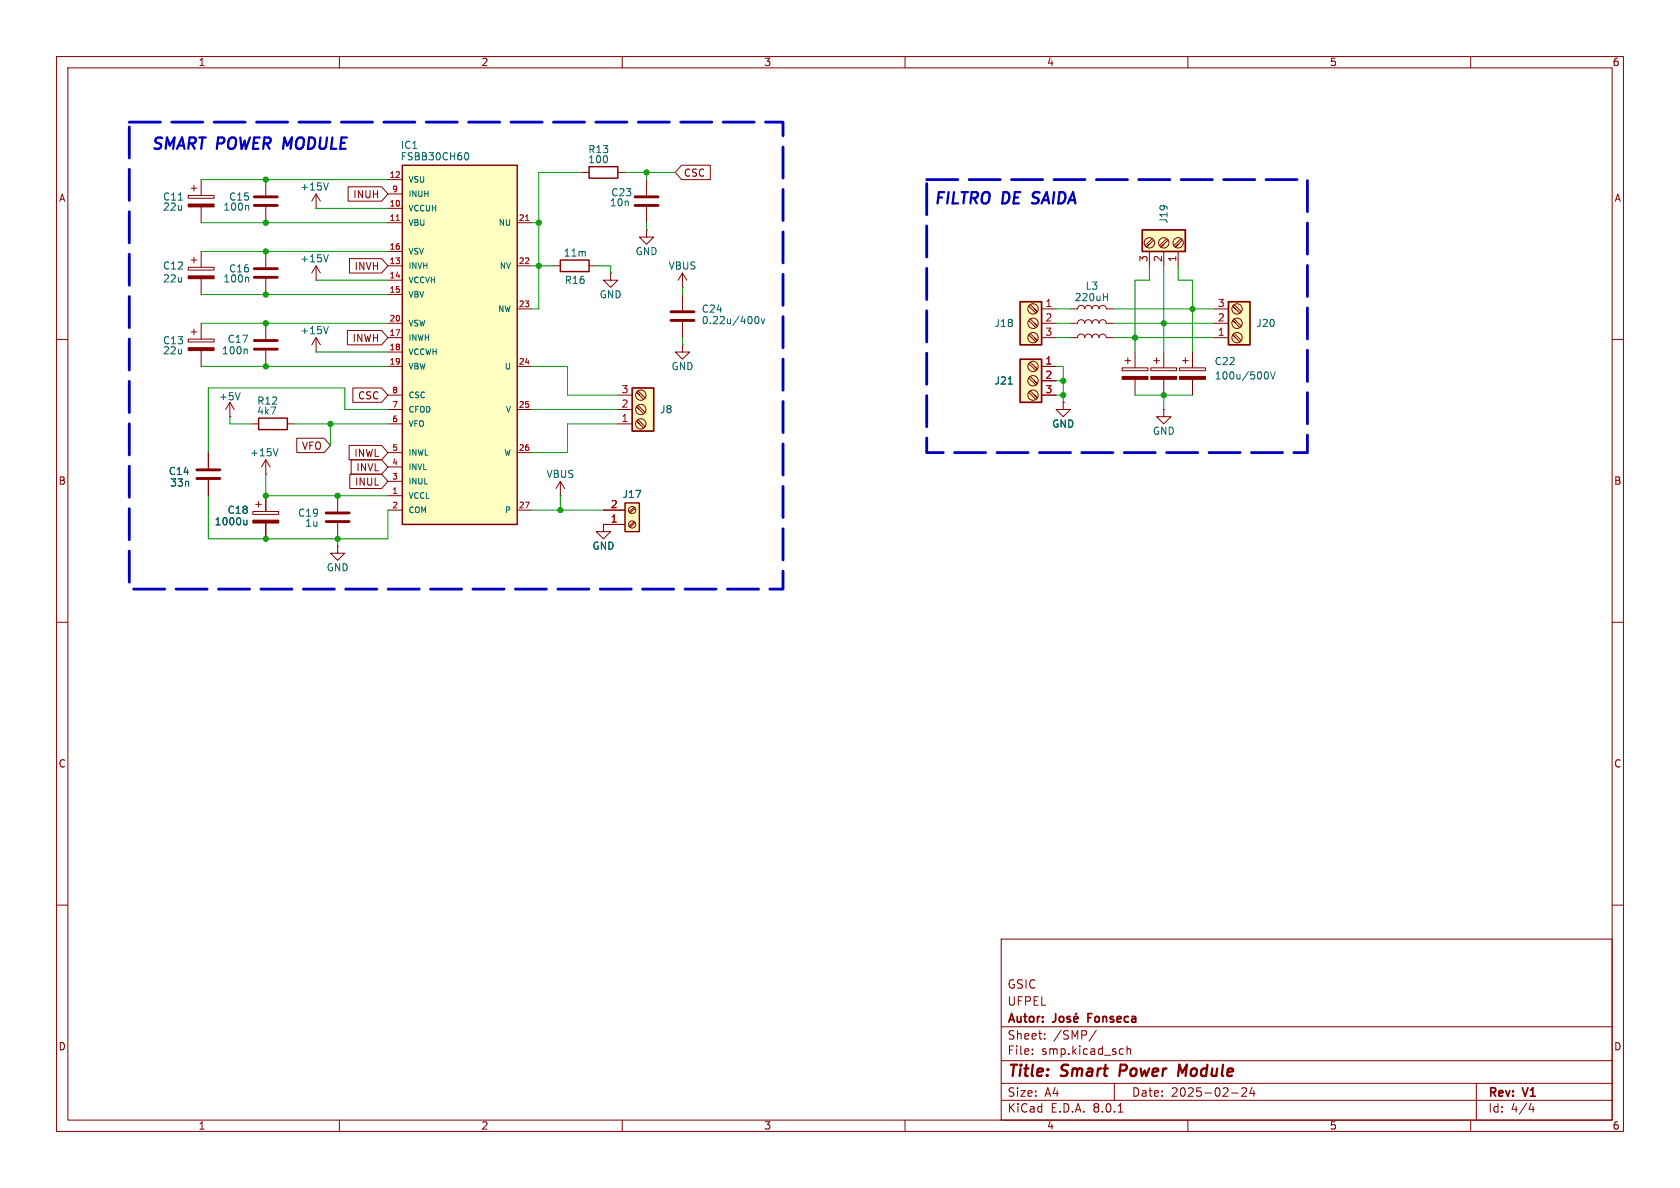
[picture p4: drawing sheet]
<svg xmlns="http://www.w3.org/2000/svg" width="297mm" height="210mm" viewBox="0 0 297 210" stroke-linecap="round" stroke-linejoin="round" font-family="sans-serif">
<g fill="none" stroke="#840000" stroke-width=".18">
<path d="M10 10h277v190h-277zM12 12h273v186h-273zM60 10v2M110 10v2M160 10v2M210 10v2M260 10v2M114.3 31.8v2.7M114.3 36.6v2.8M10 60h2M120.6 50.8h.1M120.6 48.3v2.5"/>
<path d="M120.6 52.1v2.8M120.6 56.9v2.8M120.6 48.3l-.7 1.2M120.6 48.3l.8 1.2M285 60h2M59.7 96.5v1.3h1.3l-1.3 1.3-1.3-1.3h1.3M59.7 96.5h.1M59.7 87.6v2.8M59.7 92.5v2.8M106.7 92.7v1.3h1.2l-1.2 1.3-1.3-1.3h1.3M106.7 92.7h.1M10 110h2"/>
<path d="M285 110h2M10 160h2M285 160h2M177 166h108v32h-108zM60 198v2M110 198v2M160 198v2M177 194.5h108M177 191.5h108M177 187.5h108M177 181.5h108M182.5 186.3v.1"/>
<path d="M182.5 185.5v.1M184.7 183.6v.1M184.7 182.8v.1M193.8 182.1l-1.3 2M197 191.5v3M197.7 196.6h.8M198.5 185.4l.1 .1M198.6 186.3l-.1 .1M199.2 184.9v1.5M199.2 185.5l.3-.1 .3 .1 .1 .9M210 198v2M217.7 193.2h1.2"/>
<path d="M219.5 192.4l.6-.1 .2 .1 .1 .3-.9 1.1h.9M221.3 192.2l-.3 1.1h.9M221.7 192.8v1M260 198v2M261 191.5v6.5M270.7 195l-.4 1.1h.9M271 195.6v1"/>
</g>
<path d="M198.1 188.2l-.2 2M209.8 188.2l-.8 1.4-.5-1.4-.2 2" fill="none" stroke="#840000" stroke-width=".4"/>
<path d="M186.6 179.2v1.1a.48 .48 0 0 1-.5 .4M187.3 179.8l.3-.1 .4 .1 .1 .6-.2 .2-.3 .1-.3-.2zM189.2 179.8l-.4-.1-.2 .2 .1 .2 .5 .2v.3h-.6M190.3 179.1l-.2 .2M192.3 179.9h.5M193.1 179.2h-.8v1.5M189.8 180.2l.8-.2-.1-.2-.4-.1-.3 .2 .1 .7h.6" fill="none" stroke="#840000" stroke-width=".3"/>
<path d="M112.3 36.3h4M112.3 34.8h4M118.6 56.6h4.1M118.6 55.1h4.1M57.7 92.2h4M57.7 90.7h4" fill="none" stroke="#840000" stroke-width=".51"/>
<path d="M133.6 56.1l.1-.1a.68 .68 0 0 1 .5 .6 .68 .68 0 0 1-.5 .6l-.1-.1-.2-.4zM134.6 56.4l.3 .8 .3-.8" fill="none" stroke="#006464" stroke-width=".18"/>
<path d="M71.1 29.2h20.3v63.5h-20.3z" fill="#ffffc2"/>
<path d="M71.1 29.2h20.3v63.5h-20.3z" fill="none" stroke="#840000" stroke-width=".25"/>
<g fill="none" stroke="#840000" stroke-width=".18">
<path d="M55.9 36.8h.1M55.9 34.3l-.8 1.3M55.9 34.3v2.5M55.9 34.3l.7 1.3M68.6 36.8h2.5M68.6 39.4h2.5M68.6 31.8h2.5M68.6 34.3h2.5M91.4 39.4h2.6M47 44.5v2.7M47 49.3v2.8M47 57.2v2.7"/>
<path d="M55.9 49.5h.1M55.9 47v2.5M55.9 59.7v2.5M55.9 59.7l-.8 1.3M55.9 59.7l.7 1.3M55.9 47l-.8 1.3M55.9 47l.7 1.3M68.6 47h2.5M68.6 49.5h2.5M68.6 52.1h2.5M68.6 44.5h2.5M68.6 59.7h2.5"/>
<path d="M68.6 57.2h2.5M91.4 47h2.6M91.4 54.6h2.6M47 62v2.8M55.9 62.2h.1M68.6 62.2h2.5M68.6 64.8h2.5M68.6 72.4h2.5M68.6 74.9h2.5M68.6 69.9h2.5M91.4 64.8h2.6M91.4 72.4h2.6"/>
<path d="M68.6 87.6h2.5M68.6 90.2h2.5M68.6 80h2.5M68.6 85.1h2.5M68.6 82.6h2.5M91.4 90.2h2.6M91.4 80h2.6"/>
</g>
<path d="M70 39h.6M92.9 39h.6" fill="none" stroke="#a90000" stroke-width=".18"/>
<path d="M58 32.3l-.4 1.3M82.3 27.1l.1-.1a.68 .68 0 0 1 .5 .6 .68 .68 0 0 1-.5 .7l-.1-.1M43.8 49l.2 .2v.7M58 57.7l-.4 1.3M58 45l-.4 1.3M43.5 61.7l.2 .2v.7" fill="none" stroke="#006464" stroke-width=".18"/>
<path d="M45 49h4M45 47.5h4M45 61.7h4M45 60.2h4" fill="none" stroke="#840000" stroke-width=".51"/>
<path d="M201.9 40.6h7.6v3.9h-7.6z" fill="#ffffc2"/>
<path d="M201.9 40.6h7.6v3.9h-7.6z" fill="none" stroke="#840000" stroke-width=".3"/>
<g fill="none" stroke="#840000" stroke-width=".18">
<path d="M33.3 34.5h4.5v.6h-4.5zM33.8 33.3h1M34.3 32.8v1M35.6 31.8v2.7M35.6 36.6v2.8M47 31.8v2.7M47 36.6v2.8M102.9 30.5h1.2M109.2 30.5h1.3M33.3 59.9h4.5v.6h-4.5zM33.3 47.2h4.5v.6h-4.5zM33.8 58.7h1"/>
<path d="M33.8 46h1M34.3 45.5v1M34.3 58.2v1M35.6 44.5v2.7M35.6 49.3v2.8M35.6 57.2v2.7M203.2 44.5v2.5M203.7 42.2l-1.3 1.2M204 42.4l-1.3 1.3 .5-.5M205.7 44.5v2.5M206.2 42.2l-1.2 1.2M206.5 42.4l-1.3 1.3 .5-.5"/>
<path d="M208.3 44.5v2.5M208.8 42.2l-1.3 1.2M209 42.4l-1.2 1.3 .5-.5M35.6 62v2.8M40.6 73.7h.1M40.6 71.1l-.7 1.3M40.6 71.1v2.6M40.6 71.1l.8 1.3M44.4 74.9h1.3M50.8 74.9h1.3M36.8 80v2.8M36.8 84.8v2.8"/>
<path d="M44.7 90.4h4.6v.5h-4.6zM45.2 89.2h1M45.7 88.6v1.1M47 83.8h.1M47 81.3v2.5M47 87.6v2.8M47 92.5v2.8M47 81.3l-.8 1.3M47 81.3l.8 1.3"/>
<circle cx="203.2" cy="42.9" r=".92"/>
<circle cx="205.7" cy="42.9" r=".92"/>
<circle cx="208.3" cy="42.9" r=".92"/>
</g>
<g fill="#840000" stroke="#840000" stroke-width=".18">
<path d="M33.3 61.5h4.5v.5h-4.5z"/>
<path d="M33.3 48.8h4.5v.5h-4.5z"/>
<path d="M44.7 91.9h4.6v.6h-4.6z"/>
<path d="M33.3 36.1h4.5v.5h-4.5z"/>
</g>
<path d="M31.5 35.4h.8M43.8 36.3l.2 .2v.7M42.5 69.4l-.5 1.3M49.2 79.3l-.5 1.3M43.6 91.9v.9M43.6 92.7l-.1 .1-.3-.1" fill="none" stroke="#006464" stroke-width=".18"/>
<path d="M104.1 29.5h5.1v2h-5.1zM45.7 73.9h5.1v2h-5.1z" fill="none" stroke="#840000" stroke-width=".25"/>
<path d="M45 36.3h4M45 34.8h4M34.8 84.6h4.1M34.8 83.1h4.1" fill="none" stroke="#840000" stroke-width=".51"/>
<path d="M111.8 68.6h3.8v7.6h-3.8z" fill="#ffffc2"/>
<path d="M111.8 68.6h3.8v7.6h-3.8z" fill="none" stroke="#840000" stroke-width=".3"/>
<g fill="none" stroke="#840000" stroke-width=".18">
<path d="M109.2 74.9h2.6M109.2 72.4h2.6M109.2 69.9h2.6M112.8 69.1l1.2 1.3M112.8 71.6l1.2 1.3M112.8 74.2l1.2 1.2M113 69.9l-.5-.6 1.3 1.3M113 72.4l-.5-.5 1.3 1.3M113 74.9l-.5-.5 1.3 1.3M120.6 61v1.2h1.3l-1.3 1.3-1.2-1.3h1.2M120.6 61h.1M99.1 87.6h.1"/>
<path d="M99.1 85.1l-.8 1.3M99.1 85.1v2.5M99.1 85.1l.7 1.3"/>
<circle cx="113.3" cy="74.9" r=".92"/>
<circle cx="113.3" cy="72.4" r=".92"/>
<circle cx="113.3" cy="69.8" r=".92"/>
</g>
<path d="M110.5 88.9h2.5v5.1h-2.5z" fill="#ffffc2"/>
<path d="M99.1 46h5v2h-5zM110.5 88.9h2.5v5.1h-2.5z" fill="none" stroke="#840000" stroke-width=".25"/>
<g fill="none" stroke="#840000" stroke-width=".18">
<path d="M97.8 47h1.3M104.1 47h1.3M107.9 48.3v1.2h1.3l-1.3 1.3-1.2-1.3h1.2M107.9 48.3h.1M114.3 40.6v1.3h1.3l-1.3 1.3-1.3-1.3h1.3M114.3 40.6h.1M189.2 54.6h1.3a.64 .64 0 0 1 .6-.6 .64 .64 0 0 1 .7 .6 .64 .64 0 0 1 .6-.6 .64 .64 0 0 1 .6 .6 .64 .64 0 0 1 .7-.6 .64 .64 0 0 1 .6 .6 .64 .64 0 0 1 .6-.6 .64 .64 0 0 1 .7 .6h1.2M106.7 92.7h3.8M106.7 90.2h3.8M112.1 89.7l-.9 .8M112.1 92.2l-.9 .8M112.3 89.8l-.9 .9"/>
<path d="M112.3 92.4l-.9 .8"/>
<circle cx="111.8" cy="90.2" r=".63"/>
<circle cx="111.8" cy="92.7" r=".63"/>
</g>
<path d="M195.1 52.5h.7M195.8 51.9v1.3" fill="none" stroke="#006464" stroke-width=".18"/>
<path d="M217.2 53.3h3.8v7.7h-3.8z" fill="#ffffc2"/>
<path d="M217.2 53.3h3.8v7.7h-3.8z" fill="none" stroke="#840000" stroke-width=".3"/>
<g fill="none" stroke="#840000" stroke-width=".18">
<path d="M189.2 59.7h1.3a.64 .64 0 0 1 .6-.6 .64 .64 0 0 1 .7 .6 .64 .64 0 0 1 .6-.6 .64 .64 0 0 1 .6 .6 .64 .64 0 0 1 .7-.6 .64 .64 0 0 1 .6 .6 .64 .64 0 0 1 .6-.6 .64 .64 0 0 1 .7 .6h1.2M189.2 57.2h1.3a.64 .64 0 0 1 .6-.7 .64 .64 0 0 1 .7 .7 .64 .64 0 0 1 .6-.7 .64 .64 0 0 1 .6 .7 .64 .64 0 0 1 .7-.7 .64 .64 0 0 1 .6 .7 .64 .64 0 0 1 .6-.7 .64 .64 0 0 1 .7 .7h1.2M214.6 59.7h2.6M214.6 57.2h2.6M214.6 54.6h2.6M218.2 53.8l1.3 1.3M218.2 56.4l1.3 1.3M218.2 58.9l1.3 1.3M218.4 54.6l-.5-.5 1.3 1.3M218.4 57.2l-.5-.6 1.3 1.3M218.4 59.7l-.5-.5 1.3 1.3M188 71.1v1.3h1.2l-1.2 1.3-1.3-1.3h1.3"/>
<path d="M188 71.1h.1M198.4 65h4.5v.5h-4.5zM198.9 63.8h1M199.4 63.2v1.1M200.7 62.2v2.8M200.7 67.1v2.8M203.5 65h4.5v.5h-4.5zM204 63.8h1M204.5 63.2v1.1M205.7 72.4v1.3h1.3l-1.3 1.2-1.2-1.2h1.2M205.7 72.4h.1M205.7 62.2v2.8"/>
<path d="M205.7 67.1v2.8M208.5 65h4.6v.5h-4.6zM209 63.8h1.1M209.5 63.2v1.1M210.8 62.2v2.8M210.8 67.1v2.8"/>
<circle cx="218.7" cy="54.6" r=".92"/>
<circle cx="218.7" cy="57.1" r=".92"/>
<circle cx="218.7" cy="59.7" r=".92"/>
</g>
<g fill="#840000" stroke="#840000" stroke-width=".18">
<path d="M208.5 66.5h4.6v.6h-4.6z"/>
<path d="M203.5 66.5h4.5v.6h-4.5z"/>
<path d="M198.4 66.5h4.5v.6h-4.5z"/>
</g>
<path d="M223.7 65.8l.1-.1a.68 .68 0 0 1 .5 .7 .68 .68 0 0 1-.5 .6l-.1-.1M224.6 65.7l.4 1.3 .4-1.3" fill="none" stroke="#006464" stroke-width=".18"/>
<path d="M180.3 63.5h3.8v7.6h-3.8z" fill="#ffffc2"/>
<path d="M180.3 63.5h3.8v7.6h-3.8z" fill="none" stroke="#840000" stroke-width=".3"/>
<g fill="none" stroke="#840000" stroke-width=".18">
<path d="M181.9 69.3l1.2 1.3M181.9 66.8l1.2 1.3M181.9 64.3l1.2 1.2M182.1 69.1l1.3 1.3-.5-.5M182.1 66.5l1.3 1.3-.5-.5M182.1 64l1.3 1.3-.5-.5M184.1 64.8h2.6M184.1 67.3h2.6M184.1 69.9h2.6"/>
<circle cx="182.6" cy="69.8" r=".92"/>
<circle cx="182.6" cy="64.8" r=".92"/>
<circle cx="182.6" cy="67.3" r=".92"/>
</g>
<path d="M178.2 67.9h.8" fill="none" stroke="#006464" stroke-width=".18"/>
<path d="M180.3 53.3h3.8v7.7h-3.8z" fill="#ffffc2"/>
<path d="M180.3 53.3h3.8v7.7h-3.8z" fill="none" stroke="#840000" stroke-width=".3"/>
<g fill="none" stroke="#840000" stroke-width=".18">
<path d="M61.5 33h6l1.1 1.3-1.1 1.3h-6zM120.5 29.2h5.1v2.6h-5.1l-1.1-1.3zM61.4 58.4h6.1l1.1 1.3-1.1 1.3h-6.1zM61.8 45.7h5.7l1.1 1.3-1.1 1.3h-5.7zM181.9 59.2l1.2 1.3M181.9 56.6l1.2 1.3M181.9 54.1l1.2 1.3M182.1 58.9l1.3 1.3-.5-.5M182.1 56.4l1.3 1.3-.5-.5M182.1 53.8l1.3 1.3-.5-.5M184.1 54.6h2.6M184.1 57.2h2.6"/>
<path d="M184.1 59.7h2.6M52.5 77.5h4.8l1.1 1.2-1.1 1.3h-4.8zM61.7 78.7h5.8l1.1 1.3-1.1 1.3h-5.8zM62.4 68.6h5.1l1.1 1.3-1.1 1.2h-5.1zM184.1 64.8h2.6M184.1 67.3h2.6M184.1 69.9h2.6M188 71.1h.1M36.8 80v2.8M36.8 84.8v2.8M47 87.6v2.8M47 92.5v2.8"/>
<path d="M61.8 83.8h5.7l1.1 1.3-1.1 1.3h-5.7zM62.1 81.3h5.4l1.1 1.3-1.1 1.2h-5.4zM106.7 92.7h.1M106.7 92.7h3.8M106.7 90.2h3.8"/>
<circle cx="182.6" cy="54.6" r=".92"/>
<circle cx="182.6" cy="59.7" r=".92"/>
<circle cx="182.6" cy="57.1" r=".92"/>
</g>
<path d="M182.4 35.9l.3 .1" fill="none" stroke="#0000c2" stroke-width=".4"/>
<path d="M22.9 21.6h115.5v82.5h-115.5zM163.8 31.8h67.3v48.2h-67.3z" fill="none" stroke="#0000c2" stroke-width=".5" stroke-dasharray="5.5 2"/>
<g fill="none" stroke="#009600" stroke-width=".18">
<path d="M35.6 39.4h33M35.6 31.8h33M55.9 36.8h12.7M94 39.4h1.2M102.9 30.5h-7.7v24.1h-1.2M110.5 30.5h8.9M114.3 30.5v1.3M114.3 39.4v1.2M35.6 44.5h33M35.6 52.1h33M35.6 57.2h33M55.9 49.5h12.7"/>
<path d="M94 47h3.8M105.4 47h2.5v1.3M120.6 50.8v1.3M120.6 59.7v1.3M186.7 57.2h2.5M186.7 59.7h2.5M186.7 54.6h2.5M196.8 57.2h17.8M196.8 59.7h17.8M196.8 54.6h17.8M203.2 47v2.5h-2.5v12.7M205.7 47v15.2"/>
<path d="M208.3 47v2.5h2.5v12.7M35.6 64.8h33M40.6 73.7v1.2h3.8M52.1 74.9h16.5M55.9 62.2h12.7M58.4 74.9v3.8M68.6 72.4h-7.6v-3.8h-24.2v11.4M94 64.8h6.3v5.1h8.9M94 72.4h15.2M109.2 74.9h-8.9v5.1h-6.3M186.7 64.8h1.3v6.3M186.7 69.9h1.3"/>
<path d="M186.7 67.3h1.3M200.7 69.9h10.1M205.7 69.9v2.5M36.8 87.6v7.7h31.8v-5.1M47 83.8v3.8h21.6M59.7 95.3v1.2M94 90.2h12.7M99.1 87.6v2.6"/>
</g>
<path d="M178.2 67.9h.8M43.6 91.9v.9M43.6 92.7l-.1 .1-.3-.1" fill="none" stroke="#006464" stroke-width=".18"/>
<g fill="#009600" stroke="#009600" stroke-width=".18">
<circle cx="95.2" cy="47" r=".46"/>
<circle cx="95.2" cy="39.4" r=".46"/>
<circle cx="188" cy="69.9" r=".46"/>
<circle cx="188" cy="67.3" r=".46"/>
<circle cx="114.3" cy="30.5" r=".46"/>
<circle cx="47" cy="39.4" r=".46"/>
<circle cx="47" cy="44.5" r=".46"/>
<circle cx="58.4" cy="74.9" r=".46"/>
<circle cx="47" cy="31.8" r=".46"/>
<circle cx="47" cy="52.1" r=".46"/>
<circle cx="47" cy="57.2" r=".46"/>
<circle cx="47" cy="64.8" r=".46"/>
<circle cx="47" cy="95.3" r=".46"/>
<circle cx="47" cy="87.6" r=".46"/>
<circle cx="200.7" cy="59.7" r=".46"/>
<circle cx="210.8" cy="54.6" r=".46"/>
<circle cx="205.7" cy="57.2" r=".46"/>
<circle cx="205.7" cy="69.9" r=".46"/>
<circle cx="59.7" cy="95.3" r=".46"/>
<circle cx="59.7" cy="87.6" r=".46"/>
<circle cx="99.1" cy="90.2" r=".46"/>
</g>
<g font-size="2.8" fill="#0000c2">
<text x="26.5" y="27">SMART POWER MODULE</text>
<text x="164.9" y="36.7">FILTRO</text>
<text x="177.1" y="36.7">DE</text>
<text x="183.2" y="36.7">SAIDA</text>
</g>
<g font-size="2.8" fill="#840000">
<text x="178" y="190.9">Title:</text>
<text x="187.7" y="190.9">Smart</text>
<text x="198.7" y="190.9">Power</text>
<text x="209.9" y="190.9">Module</text>
</g>
<g font-size="2.1" fill="#840000">
<text x="178" y="178">UFPEL</text>
<text x="178" y="175">GSIC</text>
<text x="178" y="184">Sheet:</text>
<text x="178" y="181.2">Autor:</text>
<text x="186.2" y="184">/SMP/</text>
<text x="193" y="181.2">Fonseca</text>
<text x="178" y="186.7">File:</text>
<text x="184.1" y="186.7">smp.kicad_sch</text>
<text x="178" y="196.9">KiCad</text>
<text x="178" y="194.1">Size:</text>
<text x="184.7" y="194.1">A4</text>
<text x="185.7" y="196.9">E.D.A.</text>
<text x="193.3" y="196.9">8.0.1</text>
<text x="200" y="194.1">Date:</text>
<text x="207" y="194.1">2025-02-24</text>
<text x="263" y="194.3">Rev:</text>
<text x="263" y="196.9">Id:</text>
<text x="267.1" y="196.9">4/4</text>
<text x="269.4" y="194.3">V1</text>
</g>
<g font-size="1.8" fill="#840000">
<text x="35" y="11.9">1</text>
<text x="85" y="11.9">2</text>
<text x="135" y="11.9">3</text>
<text x="185" y="11.9">4</text>
<text x="235" y="11.9">5</text>
<text x="285" y="11.9">6</text>
<text x="10.3" y="35.9">A</text>
<text x="62.4" y="35.2">INUH</text>
<text x="120.8" y="31.4">CSC</text>
<text x="285.3" y="35.9">A</text>
<text x="62.6" y="47.9">INVH</text>
<text x="62.2" y="60.6">INWH</text>
<text x="63.2" y="70.8">CSC</text>
<text x="53.3" y="79.7">VFO</text>
<text x="62.5" y="81">INWL</text>
<text x="62.9" y="83.5">INVL</text>
<text x="10.3" y="85.9">B</text>
<text x="62.7" y="86">INUL</text>
<text x="285.3" y="85.9">B</text>
<text x="10.3" y="135.9">C</text>
<text x="285.3" y="135.9">C</text>
<text x="10.3" y="185.9">D</text>
<text x="285.3" y="185.9">D</text>
<text x="35" y="199.9">1</text>
<text x="85" y="199.9">2</text>
<text x="135" y="199.9">3</text>
<text x="185" y="199.9">4</text>
<text x="235" y="199.9">5</text>
<text x="285" y="199.9">6</text>
</g>
<g font-size="1.8" fill="#006464">
<text x="70.7" y="28.5">FSBB30CH60</text>
<text x="70.7" y="26.5">IC1</text>
<text x="103.9" y="29.1">100</text>
<text x="103.9" y="27.3">R13</text>
<text x="28.7" y="35.7">C11</text>
<text x="40.4" y="35.7">C15</text>
<text x="53" y="33.9">+15V</text>
<text x="108" y="34.9">C23</text>
<text x="28.7" y="37.4">22u</text>
<text x="39.4" y="37.4">100n</text>
<text x="107.7" y="36.7">10n</text>
<text x="206.6" y="39.6" transform="rotate(-90 206.6 39.6)">J19</text>
<text x="28.7" y="47.9">C12</text>
<text x="53" y="46.6">+15V</text>
<text x="99.6" y="45.6">11m</text>
<text x="112.3" y="45.3">GND</text>
<text x="118.1" y="47.9">VBUS</text>
<text x="28.7" y="50.1">22u</text>
<text x="39.4" y="50.1">100n</text>
<text x="40.4" y="48.4">C16</text>
<text x="99.7" y="50.4">R16</text>
<text x="105.9" y="52.9">GND</text>
<text x="189.9" y="53.4">220uH</text>
<text x="191.8" y="51.4">L3</text>
<text x="53" y="59.3">+15V</text>
<text x="124" y="57.5">0.22u/400v</text>
<text x="124" y="55.5">C24</text>
<text x="175.7" y="58">J18</text>
<text x="222" y="58">J20</text>
<text x="28.7" y="61.1">C13</text>
<text x="28.7" y="62.8">22u</text>
<text x="39.1" y="62.8">100n</text>
<text x="40.1" y="60.8">C17</text>
<text x="118.6" y="65.6">GND</text>
<text x="214.6" y="64.7">C22</text>
<text x="38.6" y="71">+5V</text>
<text x="45.4" y="71.7">R12</text>
<text x="175.7" y="68.2">J21</text>
<text x="214.6" y="67.3">100u/500V</text>
<text x="45.4" y="73.5">4k7</text>
<text x="116.6" y="73.3">J8</text>
<text x="185.9" y="75.8">GND</text>
<text x="203.7" y="77.1">GND</text>
<text x="44.1" y="80.9">+15V</text>
<text x="29.7" y="84.2">C14</text>
<text x="30" y="86.2">33n</text>
<text x="96.5" y="84.7">VBUS</text>
<text x="110" y="88.2">J17</text>
<text x="37.9" y="93.1">1000u</text>
<text x="40.1" y="91">C18</text>
<text x="52.6" y="91.5">C19</text>
<text x="53.9" y="93.3">1u</text>
<text x="57.7" y="101.2">GND</text>
<text x="104.6" y="97.4">GND</text>
</g>
<g font-size="1.8" fill="#a90000">
<text x="202.9" y="46.4" transform="rotate(-90 202.9 46.4)">3</text>
<text x="205.5" y="46.4" transform="rotate(-90 205.5 46.4)">2</text>
<text x="208" y="46.4" transform="rotate(-90 208 46.4)">1</text>
<text x="184.7" y="54.4">1</text>
<text x="184.7" y="56.9">2</text>
<text x="184.7" y="59.4">3</text>
<text x="215.2" y="59.4">1</text>
<text x="215.2" y="56.9">2</text>
<text x="215.2" y="54.4">3</text>
<text x="184.7" y="64.5">1</text>
<text x="109.8" y="69.6">3</text>
<text x="184.7" y="67.1">2</text>
<text x="184.7" y="69.6">3</text>
<text x="109.8" y="74.7">1</text>
<text x="109.8" y="72.1">2</text>
<text x="107.9" y="89.9">2</text>
<text x="107.9" y="92.5">1</text>
</g>
<g font-size="1.4" fill="#a90000">
<text x="68.8" y="31.5">12</text>
<text x="69.2" y="34">9</text>
<text x="68.8" y="36.6">10</text>
<text x="68.8" y="39.1">11</text>
<text x="91.6" y="39.1">21</text>
<text x="68.8" y="46.7">13</text>
<text x="68.8" y="44.2">16</text>
<text x="91.6" y="46.7">22</text>
<text x="68.8" y="49.3">14</text>
<text x="68.8" y="51.8">15</text>
<text x="68.8" y="59.4">17</text>
<text x="68.8" y="56.9">20</text>
<text x="91.6" y="54.4">23</text>
<text x="68.8" y="62">18</text>
<text x="68.8" y="64.5">19</text>
<text x="91.6" y="64.5">24</text>
<text x="69.2" y="69.6">8</text>
<text x="69.2" y="74.7">6</text>
<text x="69.2" y="72.1">7</text>
<text x="91.6" y="72.1">25</text>
<text x="69.2" y="82.3">4</text>
<text x="69.2" y="79.8">5</text>
<text x="91.6" y="79.8">26</text>
<text x="69.2" y="87.4">1</text>
<text x="69.2" y="89.9">2</text>
<text x="69.2" y="84.8">3</text>
<text x="91.6" y="89.9">27</text>
</g>
<g font-size="1.4" fill="#006464">
<text x="72.1" y="32.5">VSU</text>
<text x="72.1" y="35">INUH</text>
<text x="72.1" y="37.6">VCCUH</text>
<text x="72.1" y="40.1">VBU</text>
<text x="88" y="40.1">NU</text>
<text x="72.1" y="47.7">INVH</text>
<text x="72.1" y="45.2">VSV</text>
<text x="88.2" y="47.7">NV</text>
<text x="72.1" y="50.3">VCCVH</text>
<text x="72.1" y="52.8">VBV</text>
<text x="72.1" y="57.9">VSW</text>
<text x="87.9" y="55.3">NW</text>
<text x="72.1" y="60.4">INWH</text>
<text x="72.1" y="63">VCCWH</text>
<text x="72.1" y="65.5">VBW</text>
<text x="89.1" y="65.5">U</text>
<text x="72.1" y="70.6">CSC</text>
<text x="72.1" y="75.7">VFO</text>
<text x="72.1" y="73.1">CFOD</text>
<text x="89.3" y="73.1">V</text>
<text x="72.1" y="83.3">INVL</text>
<text x="72.1" y="80.7">INWL</text>
<text x="89" y="80.7">W</text>
<text x="72.1" y="88.4">VCCL</text>
<text x="72.1" y="85.8">INUL</text>
<text x="72.1" y="90.9">COM</text>
<text x="89.2" y="90.9">P</text>
</g>
</svg>
